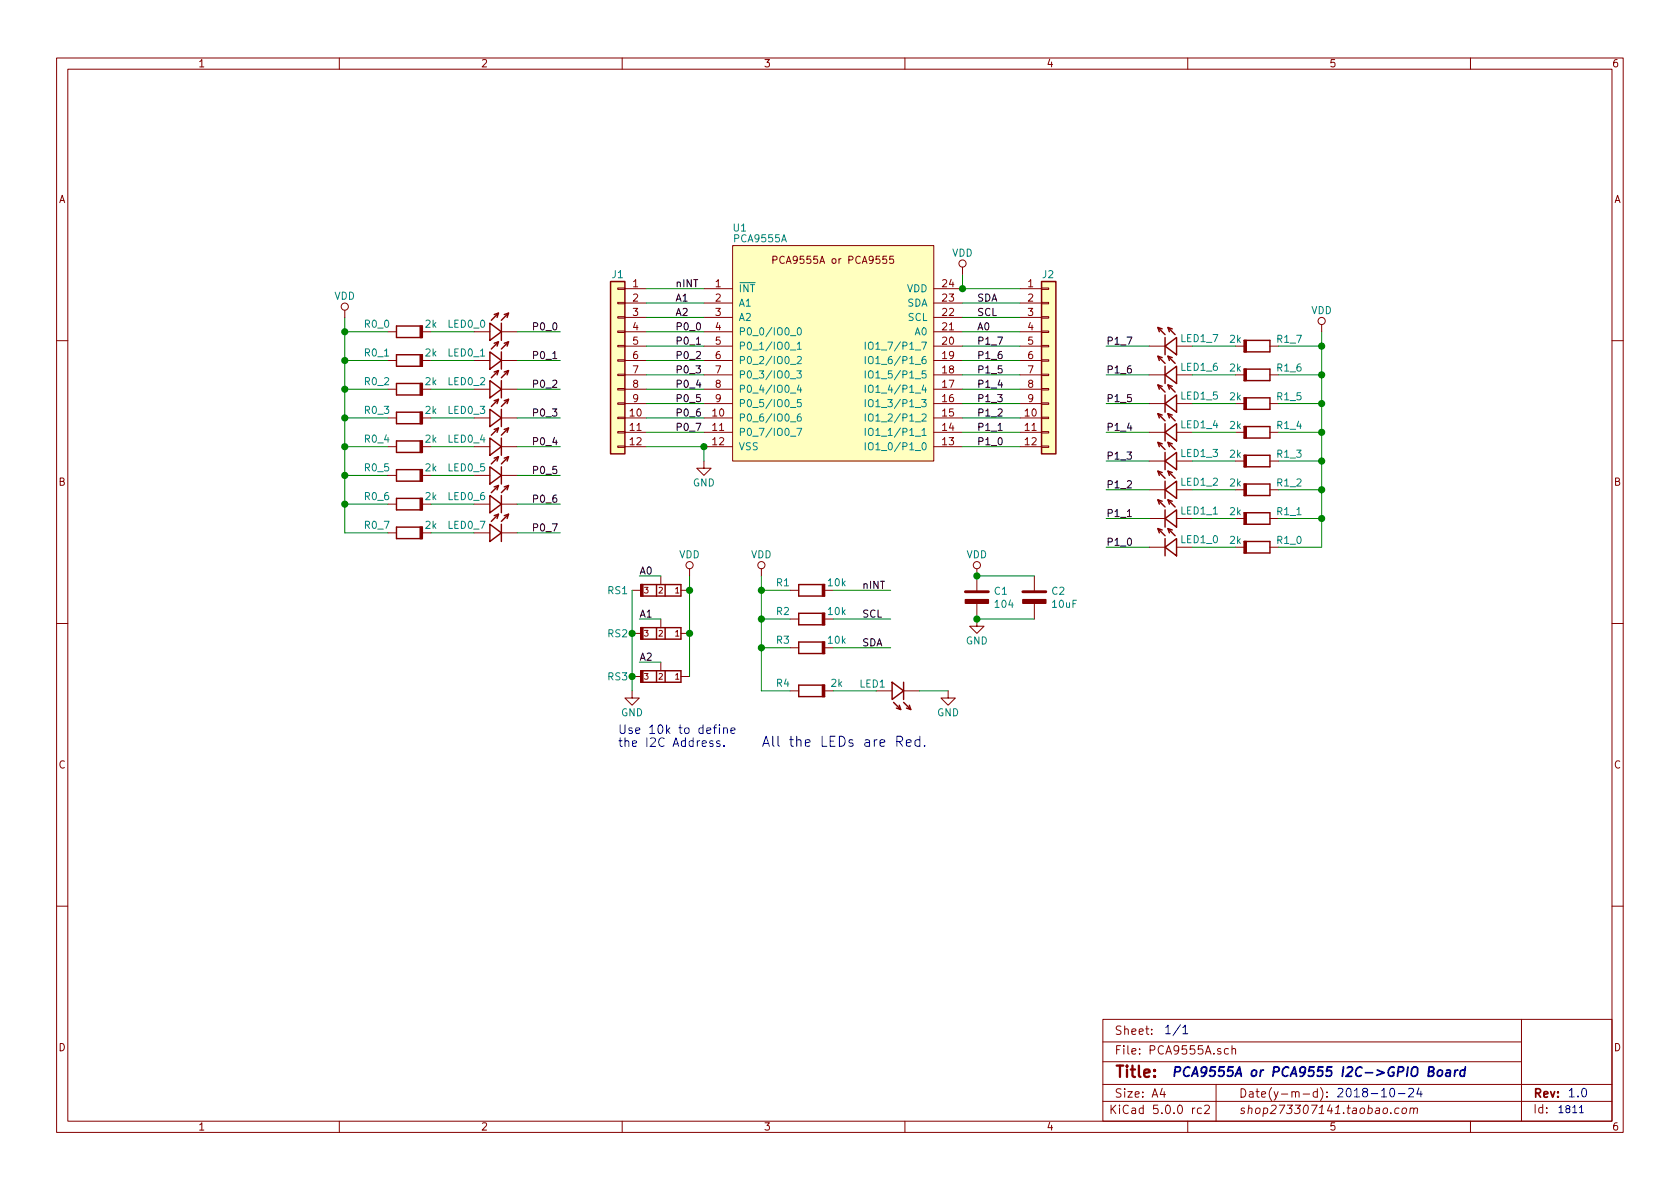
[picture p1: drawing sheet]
<svg xmlns="http://www.w3.org/2000/svg" width="297mm" height="210mm" viewBox="0 0 297 210" stroke-linecap="round" stroke-linejoin="round" font-family="sans-serif">
<g fill="none" stroke="#840000" stroke-width=".18">
<path d="M10 10.3h277v189.9h-277zM12 12.2h273v186.1h-273zM60 10.3v1.9M110 10.3v1.9M160 10.3v1.9M210 10.3v1.9M260 10.3v1.9M61 54.9v1.2M68.6 58.7h1.5M74.7 58.7h1.5M83.8 58.7h2.8M88.6 58.7h2.8"/>
<path d="M109.2 58.5h1.3v.3h-1.3zM109.2 56h1.3v.3h-1.3zM109.2 53.5h1.3v.2h-1.3zM109.2 50.9h1.3v.3h-1.3zM110.5 51h3.8M110.5 53.6h3.8M110.5 58.7h3.8M110.5 56.1h3.8M124.5 51h5M124.5 53.6h5M124.5 58.7h5M124.5 56.1h5"/>
<path d="M129.5 43.4h35.6v38.1h-35.6zM136.7 46l.6-.1v-.5l-.1-.1h-.5v1.3M158 45.3h-.6l-.1 .6 .2-.1 .5 .1v.6l-.2 .1-.5-.1M165.1 51h5.1M165.1 53.6h5.1M165.1 58.7h5.1M165.1 56.1h5.1M170.2 47.2v1.3M180.3 51h3.8M180.3 53.6h3.8M180.3 58.7h3.8M180.3 56.1h3.8"/>
<path d="M184.1 58.5h1.3v.3h-1.3zM184.1 56h1.3v.3h-1.3zM184.1 53.5h1.3v.2h-1.3zM184.1 50.9h1.3v.3h-1.3zM233.7 57.4v1.3M10 60.2h2M68.6 73.9h1.5M68.6 79h1.5M68.6 68.8h1.5M68.6 63.7h1.5M74.7 73.9h1.5M74.7 79h1.5"/>
<path d="M74.7 68.8h1.5M74.7 63.7h1.5M83.8 73.9h2.8M83.8 79h2.8M83.8 68.8h2.8M83.8 63.7h2.8M88.6 73.9h2.8M88.6 79h2.8M88.6 68.8h2.8M88.6 63.7h2.8M109.2 78.9h1.3v.2h-1.3zM109.2 76.3h1.3v.3h-1.3z"/>
<path d="M109.2 73.8h1.3v.2h-1.3zM109.2 71.2h1.3v.3h-1.3zM109.2 68.7h1.3v.3h-1.3zM109.2 66.2h1.3v.2h-1.3zM109.2 63.6h1.3v.3h-1.3zM109.2 61.1h1.3v.2h-1.3zM110.5 73.9h3.8M110.5 76.4h3.8M110.5 79h3.8M110.5 71.4h3.8M110.5 68.8h3.8M110.5 66.3h3.8"/>
<path d="M110.5 63.7h3.8M110.5 61.2h3.8M124.5 73.9h5M124.5 76.4h5M124.5 79h5M124.5 71.4h5M124.5 68.8h5M124.5 66.3h5M124.5 63.7h5M124.5 61.2h5M165.1 73.9h5.1M165.1 76.4h5.1"/>
<path d="M165.1 79h5.1M165.1 71.4h5.1M165.1 68.8h5.1M165.1 66.3h5.1M165.1 63.7h5.1M165.1 61.2h5.1M180.3 73.9h3.8M180.3 76.4h3.8M180.3 79h3.8M180.3 71.4h3.8M180.3 68.8h3.8M180.3 66.3h3.8"/>
<path d="M180.3 63.7h3.8M180.3 61.2h3.8M184.1 78.9h1.3v.2h-1.3zM184.1 76.3h1.3v.3h-1.3zM184.1 73.8h1.3v.2h-1.3zM184.1 71.2h1.3v.3h-1.3zM184.1 68.7h1.3v.3h-1.3zM184.1 66.2h1.3v.2h-1.3zM184.1 63.6h1.3v.3h-1.3zM184.1 61.1h1.3v.2h-1.3zM203.2 76.4h2.8M203.2 71.4h2.8"/>
<path d="M203.2 66.3h2.8M203.2 61.2h2.8M208 76.4h2.8M208 71.4h2.8M208 66.3h2.8M208 61.2h2.8M218.4 76.4h1.6M218.4 71.4h1.6M218.4 66.3h1.6M218.4 61.2h1.6M224.5 76.4h1.6M224.5 71.4h1.6"/>
<path d="M224.5 66.3h1.6M224.5 61.2h1.6M285 60.2h2M68.6 84.1h1.5M68.6 89.1h1.5M68.6 94.2h1.5M74.7 84.1h1.5M74.7 89.1h1.5M74.7 94.2h1.5M83.8 84.1h2.8M83.8 89.1h2.8M83.8 94.2h2.8"/>
<path d="M88.6 84.1h2.8M88.6 89.1h2.8M88.6 94.2h2.8M124.5 81.5v1.3h1.2l-1.2 1.3-1.3-1.3h1.3M203.2 96.8h2.8M203.2 91.7h2.8M203.2 86.6h2.8M203.2 81.5h2.8M208 96.8h2.8M208 91.7h2.8M208 86.6h2.8M208 81.5h2.8"/>
<path d="M218.4 96.8h1.6M218.4 91.7h1.6M218.4 86.6h1.6M218.4 81.5h1.6M224.5 96.8h1.6M224.5 91.7h1.6M224.5 86.6h1.6M224.5 81.5h1.6M10 110.3h2M111.8 104.4h1.5M111.8 112h1.5M111.8 119.6h1.5"/>
<path d="M116.8 101.8v1.6M116.8 109.5v1.5M116.8 117.1v1.5M120.4 104.4h1.5M120.4 112h1.5M120.4 119.6h1.5M121.9 100.6v1.2M134.6 100.6v1.2M139.7 104.4h1.5M139.7 109.5h1.5M139.7 114.5h1.5M145.8 104.4h1.5"/>
<path d="M145.8 109.5h1.5M145.8 114.5h1.5M172.7 106.7v4h1.3l-1.3 1.3-1.3-1.3h1.3M172.7 100.6v4M182.9 101.8v2.8M182.9 106.7v2.8M285 110.3h2M111.8 122.2v1.2h1.2l-1.2 1.3-1.3-1.3h1.3M139.7 122.2h1.5M145.8 122.2h1.5M154.9 122.2h2.8M159.8 122.2h2.8"/>
<path d="M167.6 122.2v1.2h1.3l-1.3 1.3-1.2-1.3h1.2M10 160.2h2M285 160.2h2M60 198.3v1.9M110 198.3v1.9M160 198.3v1.9M195 180.3h90v18h-90zM195 194.8h90M195 191.8h90M195 187.8h74M195 184.2h74M203.6 182.8v.1"/>
<path d="M203.6 182v.1M205.5 192.5l-.4 1h1M205.8 193v1M210 198.3v1.9M211.3 195.9l-.5 .3M212.4 196l-.4-.1-.3 .3 .1 .6h.6M213 195.6l.2-.2h.4l.2 .5-.9 1h.9M215 191.8v6.5M217.2 185.5l-.4-.1-.3 .3 .1 .6h.6M217.8 185.5l.3-.1 .3 .1 .1 .9M217.8 184.9v1.5M230.4 193.5h1.1"/>
<path d="M232.9 193.1l-.4-.1-.3 .3 .1 .6 .2 .1 .4-.1M232.9 192.5v1.5M233.5 192.3a1.71 1.71 0 0 1 0 2.3M234.6 193.9v.1M234.6 193.1v.1M247.4 196l-.4-.1-.4 .3v.6l.2 .1 .5-.1M248 196.1l.2-.2 .4 .2 .1 .1-.1 .6-.3 .1-.4-.1v-.2zM249.4 196.1l.2-.2 .3 .1v.9M249.4 195.9l-.1 1M250 196.1a.36 .36 0 0 1 .3-.2 .36 .36 0 0 1 .3 .2l-.1 .8M260 198.3v1.9M269 180.3v18"/>
<circle cx="61" cy="54.2" r=".63"/>
<circle cx="170.2" cy="46.6" r=".63"/>
<circle cx="233.7" cy="56.8" r=".63"/>
<circle cx="121.9" cy="99.9" r=".63"/>
<circle cx="134.6" cy="99.9" r=".63"/>
<circle cx="172.7" cy="99.9" r=".63"/>
</g>
<g fill="none" stroke="#0000bf" stroke-width=".18">
<path d="M126.1 131.1l-.4-.1-.2 .2 .1 .2 .5 .2v.3h-.6M126.1 128.7h.6M126.7 128.2l-.4 .2v1.3M127.2 128.2v.1M127.2 128.7v1M127.3 131.1a.37 .37 0 0 0-.6 .1l.1 .2 .6 .3-.3 .3-.4-.1M127.9 128.8l.2-.1 .4 .1 .1 .9M127.9 128.7v1M128 131.8v.2M129.2 129.2l.8-.1-.1-.3-.4-.1-.3 .2 .1 .7h.6M158.6 131.1h.8a.49 .49 0 0 0 .2-.5 .49 .49 0 0 0-.4-.4h-.6v1.8M159 131.1l.6 .9"/>
<path d="M160.2 131.4l.9-.2-.1-.3-.5-.1-.3 .3 .2 .8h.6M162.6 130.9a.58 .58 0 0 0-.8 .2l.1 .7a.6 .6 0 0 0 .7 .1M162.6 130.2v1.8M163.5 131.8v.2M209.1 181.7l.5-.4v1.5M209.1 182.8h.9M247.2 193.4h1.2M249 192.6l.6-.1 .3 .1v.3l-.9 1.1h.9M250.9 192.4l-.4 1.1h1M251.2 193v1M279.3 195.9l.3-.4v1.3M279.3 196.8h.7"/>
</g>
<path d="M252.6 189.5l.7-.1 .2-.4-.1-.2-.7-.1-.2 1.6h.6l.3-.1 .1-.4-.1-.3h-.2M254.3 189.4l.2-.2 .5 .2v.6l-.4 .3-.4-.1zM255.8 189.3h.6v1M256.4 189.6l-.5 .1a.32 .32 0 0 0-.3 .3 .32 .32 0 0 0 .2 .3l.6-.1M257.3 189.2l-.2 1.1M257.8 189.2l-.4 .1-.1 .2M259 189.3l-.1-.1a.53 .53 0 0 0-.7 .3v.7l.2 .1 .5-.1M259.1 188.7l-.2 1.6" fill="none" stroke="#0000bf" stroke-width=".33"/>
<g fill="#ffffbf" stroke="#ffffbf" stroke-width=".18">
<path d="M129.5 43.4h35.6v38.1h-35.6z"/>
<path d="M107.9 49.8h2.6v30.5h-2.6z"/>
<path d="M184.1 49.8h2.6v30.5h-2.6z"/>
</g>
<g fill="none" stroke="#008484" stroke-width=".18">
<path d="M139.8 59.4h.9M141.1 58.1l.2-.1a.69 .69 0 0 1 .4 .6 .69 .69 0 0 1-.4 .6l-.2-.1-.1-.4zM139.8 74.6h.9M139.8 77.1h.9M139.8 61.9h.9M139.8 64.4h.9M139.8 67h.9M139.8 69.5h.9M139.8 72.1h.9M140.9 75.7h.9l-.6 1.3M140.9 65.6h.8l-.4 .5 .3 .1v.5l-.1 .1-.6-.1M141 60.9l.3-.4v1.3"/>
<path d="M141 63.2l.5-.2 .2 .4-.1 .2-.7 .7h.8M141 61.8h.7M141.3 68.1l-.3 .9h.8M141.6 73.2l-.4 .1a.87 .87 0 0 0 0 1.2l.4-.2v-.5l-.4-.1-.2 .2M141.6 68.5v.9M141.6 70.7h-.6v.6l.1-.2 .5 .2v.5l-.1 .1-.5-.1M153 60.5v1.3M153 63v1.3M153 65.6v1.2M153 68.1v1.3M153 70.7v1.2M153 73.2v1.3"/>
<path d="M153 75.7v1.3M153 78.3v1.2M153.6 78.5a.45 .45 0 0 1 .7 0 .88 .88 0 0 1-.2 1h-.4a1.07 1.07 0 0 1-.1-1zM153.6 75.9a.45 .45 0 0 1 .7 0 .88 .88 0 0 1-.2 1.1h-.4a1.07 1.07 0 0 1-.1-1.1zM153.6 73.4a.45 .45 0 0 1 .7 0 .88 .88 0 0 1-.2 1.1l-.4-.1a1.07 1.07 0 0 1-.1-1zM153.6 70.8a.45 .45 0 0 1 .7 0 .88 .88 0 0 1-.2 1.1h-.4a1.07 1.07 0 0 1-.1-1.1zM153.6 68.3a.45 .45 0 0 1 .7 0 .88 .88 0 0 1-.2 1.1l-.4-.1a1.07 1.07 0 0 1-.1-1zM153.6 65.8a.45 .45 0 0 1 .7 0 .88 .88 0 0 1-.2 1h-.4a1.07 1.07 0 0 1-.1-1zM153.6 63.2a.45 .45 0 0 1 .7 0 .88 .88 0 0 1-.2 1.1h-.4a1.07 1.07 0 0 1-.1-1.1zM153.6 60.7a.45 .45 0 0 1 .7 0 .88 .88 0 0 1-.2 1.1l-.4-.1a1.07 1.07 0 0 1-.1-1z"/>
</g>
<g fill="none" stroke="#840000" stroke-width=".25">
<path d="M74.7 57.7h-4.6v2h4.6M86.6 57.1l2 1.6-2 1.5zM87.4 55.6l.7-.2-.2 .7M88.1 55.4l-1.2 1.2M88.6 57.1v3.1M89.2 55.6l.7-.2-.2 .7M89.9 55.4l-1.3 1.2M107.9 49.8h2.6v30.5h-2.6zM184.1 49.8h2.6v30.5h-2.6zM204.7 57.9l1.3 1.3M205.5 58.2l-.8-.3 .3 .8M206 59.7v3"/>
<path d="M206.5 57.9l1.3 1.3M207.3 58.2l-.8-.3 .3 .8M74.7 62.7h-4.6v2.1h4.6M74.7 67.8h-4.6v2h4.6M74.7 72.9h-4.6v2h4.6M74.7 78h-4.6v2h4.6M86.6 62.2l2 1.5-2 1.6zM86.6 67.3l2 1.5-2 1.6zM86.6 72.4l2 1.5-2 1.5zM86.6 77.5l2 1.5-2 1.5zM87.4 60.7l.7-.3-.2 .8M87.4 65.8l.7-.3-.2 .8"/>
<path d="M87.4 70.9l.7-.3-.2 .8M87.4 75.9l.7-.2-.2 .7M88.1 60.4l-1.2 1.3M88.1 65.5l-1.2 1.3M88.1 70.6l-1.2 1.3M88.1 75.7l-1.2 1.3M88.6 62.2v3.1M88.6 67.3v3.1M88.6 72.4v3M88.6 77.5v3M89.2 60.7l.7-.3-.2 .8M89.2 65.8l.7-.3-.2 .8"/>
<path d="M89.2 70.9l.7-.3-.2 .8M89.2 75.9l.7-.2-.2 .7M89.9 60.4l-1.3 1.3M89.9 65.5l-1.3 1.3M89.9 70.6l-1.3 1.3M89.9 75.7l-1.3 1.3M204.7 78.2l1.3 1.3M204.7 73.1l1.3 1.3M204.7 68.1l1.3 1.2M204.7 63l1.3 1.3M205.5 78.5l-.8-.3 .3 .8M205.5 73.4l-.8-.3 .3 .8"/>
<path d="M205.5 68.3l-.8-.2 .3 .7M205.5 63.2l-.8-.2 .3 .7M206 76.4l2-1.5v3.1zM206 71.4l2-1.6v3.1zM206 66.3l2-1.5v3zM206 61.2l2-1.5v3zM206 64.8v3M206 69.8v3.1M206 74.9v3.1M206.5 78.2l1.3 1.3M206.5 73.1l1.3 1.3M206.5 68.1l1.3 1.2"/>
<path d="M206.5 63l1.3 1.3M207.3 78.5l-.8-.3 .3 .8M207.3 73.4l-.8-.3 .3 .8M207.3 68.3l-.8-.2 .3 .7M207.3 63.2l-.8-.2 .3 .7M220 60.2h4.5v2h-4.5M220 65.3h4.5v2h-4.5M220 70.4h4.5v2h-4.5M220 75.4h4.5v2.1h-4.5M74.7 83.1h-4.6v2h4.6M74.7 88.1h-4.6v2.1h4.6M74.7 93.2h-4.6v2h4.6"/>
<path d="M86.6 82.5l2 1.6-2 1.5zM86.6 87.6l2 1.5-2 1.6zM86.6 92.7l2 1.5-2 1.6zM87.4 81l.7-.2-.2 .7M87.4 86.1l.7-.3-.2 .8M87.4 91.2l.7-.3-.2 .8M88.1 80.8l-1.2 1.2M88.1 85.8l-1.2 1.3M88.1 90.9l-1.2 1.3M88.6 82.5v3.1M88.6 87.6v3.1M88.6 92.7v3.1"/>
<path d="M89.2 81l.7-.2-.2 .7M89.2 86.1l.7-.3-.2 .8M89.2 91.2l.7-.3-.2 .8M89.9 80.8l-1.3 1.2M89.9 85.8l-1.3 1.3M89.9 90.9l-1.3 1.3M204.7 93.5l1.3 1.2M204.7 88.4l1.3 1.3M204.7 83.3l1.3 1.3M205.5 93.7l-.8-.2 .3 .7M205.5 88.6l-.8-.2 .3 .7M205.5 83.6l-.8-.3 .3 .8"/>
<path d="M206 96.8l2-1.6v3.1zM206 91.7l2-1.5v3zM206 86.6l2-1.5v3zM206 81.5l2-1.5v3.1zM206 80v3.1M206 85.1v3M206 90.2v3M206 95.2v3.1M206.5 93.5l1.3 1.2M206.5 88.4l1.3 1.3M206.5 83.3l1.3 1.3M207.3 93.7l-.8-.2 .3 .7"/>
<path d="M207.3 88.6l-.8-.2 .3 .7M207.3 83.6l-.8-.3 .3 .8M220 95.8h4.5v2h-4.5M220 80.5h4.5v2h-4.5M220 85.6h4.5v2h-4.5M220 90.7h4.5v2h-4.5M113.3 103.4h7.1v2h-7.1M113.3 111h7.1v2h-7.1M113.3 118.6h7.1v2h-7.1M116.1 103.4v2M116.1 111v2M116.1 118.6v2"/>
<path d="M117.6 103.4v2M117.6 111v2M117.6 118.6v2M145.8 103.4h-4.6v2h4.6M145.8 108.5h-4.6v2h4.6M145.8 113.5h-4.6v2.1h4.6M145.8 121.2h-4.6v2h4.6M157.7 120.6l2.1 1.6-2.1 1.5zM158 124.2l1.3 1.3M159 124.7l.3 .8-.8-.3M159.8 120.6v3.1M159.8 124.2l1.2 1.3"/>
<path d="M160.8 124.7l.2 .8-.7-.3"/>
</g>
<g fill="none" stroke="#008400" stroke-width=".18">
<path d="M61 58.7h7.6M61 56.1v38.1h7.6M76.2 58.7h7.6M91.4 58.7h7.7M114.3 58.7h10.2M114.3 51h10.2M114.3 53.6h10.2M114.3 56.1h10.2M170.2 48.5v2.5h10.1M170.2 58.7h10.1M170.2 53.6h10.1M170.2 56.1h10.1"/>
<path d="M233.7 58.7v38.1h-7.6M61 63.7h7.6M61 68.8h7.6M61 73.9h7.6M61 79h7.6M76.2 63.7h7.6M76.2 68.8h7.6M76.2 73.9h7.6M76.2 79h7.6M91.4 63.7h7.7M91.4 68.8h7.7M91.4 73.9h7.7"/>
<path d="M91.4 79h7.7M114.3 79h10.2v2.5M114.3 61.2h10.2M114.3 66.3h10.2M114.3 71.4h10.2M114.3 76.4h10.2M114.3 63.7h10.2M114.3 68.8h10.2M114.3 73.9h10.2M170.2 61.2h10.1M170.2 66.3h10.1M170.2 71.4h10.1"/>
<path d="M170.2 76.4h10.1M170.2 63.7h10.1M170.2 68.8h10.1M170.2 73.9h10.1M170.2 79h10.1M195.6 61.2h7.6M195.6 66.3h7.6M195.6 71.4h7.6M195.6 76.4h7.6M210.8 61.2h7.6M210.8 66.3h7.6M210.8 71.4h7.6"/>
<path d="M210.8 76.4h7.6M226.1 61.2h7.6M226.1 66.3h7.6M226.1 71.4h7.6M226.1 76.4h7.6M61 84.1h7.6M61 89.1h7.6M76.2 84.1h7.6M76.2 89.1h7.6M76.2 94.2h7.6M91.4 84.1h7.7M91.4 89.1h7.7"/>
<path d="M91.4 94.2h7.7M195.6 81.5h7.6M195.6 86.6h7.6M195.6 91.7h7.6M195.6 96.8h7.6M210.8 81.5h7.6M210.8 86.6h7.6M210.8 91.7h7.6M210.8 96.8h7.6M226.1 81.5h7.6M226.1 86.6h7.6M226.1 91.7h7.6"/>
<path d="M111.8 104.4v17.8M113 101.8h3.8M113 109.5h3.8M113 117.1h3.8M121.9 101.8v17.8M134.6 109.5h5.1M134.6 104.4h5.1M134.6 114.5h5.1M134.6 101.8v20.4h5.1M147.3 109.5h10.2M147.3 104.4h10.2M147.3 114.5h10.2"/>
<path d="M172.7 101.8h10.2M172.7 109.5h10.2M147.3 122.2h7.6M162.6 122.2h5"/>
</g>
<path d="M97.7 63.4h.8M123.1 60.9h.8M176.5 76.1h.7M199.3 91.4h.8" fill="none" stroke="#000" stroke-width=".18"/>
<g fill="#840000" stroke="#840000" stroke-width=".25">
<path d="M74.3 57.7h.4v2h-.4z"/>
<path d="M74.3 62.7h.4v2.1h-.4z"/>
<path d="M220 95.8h.3v2h-.3z"/>
<path d="M220 90.7h.3v2h-.3z"/>
<path d="M220 85.6h.3v2h-.3z"/>
<path d="M220 80.5h.3v2h-.3z"/>
<path d="M220 75.4h.3v2.1h-.3z"/>
<path d="M220 70.4h.3v2h-.3z"/>
<path d="M220 65.3h.3v2h-.3z"/>
<path d="M220 60.2h.3v2h-.3z"/>
<path d="M74.3 67.8h.4v2h-.4z"/>
<path d="M74.3 72.9h.4v2h-.4z"/>
<path d="M74.3 78h.4v2h-.4z"/>
<path d="M74.3 83.1h.4v2h-.4z"/>
<path d="M74.3 88.1h.4v2.1h-.4z"/>
<path d="M74.3 93.2h.4v2h-.4z"/>
<path d="M145.4 103.4h.4v2h-.4z"/>
<path d="M145.4 108.5h.4v2h-.4z"/>
<path d="M145.4 113.5h.4v2.1h-.4z"/>
<path d="M113.3 103.4h.4v2h-.4z"/>
<path d="M113.3 111h.4v2h-.4z"/>
<path d="M113.3 118.6h.4v2h-.4z"/>
<path d="M145.4 121.2h.4v2h-.4z"/>
<path d="M170.7 106h4.1v.7h-4.1z"/>
<path d="M180.8 106h4.1v.7h-4.1z"/>
</g>
<g fill="#008400" stroke="#008400" stroke-width=".25">
<circle cx="233.7" cy="66.3" r=".51"/>
<circle cx="233.7" cy="71.4" r=".51"/>
<circle cx="233.7" cy="76.4" r=".51"/>
<circle cx="233.7" cy="81.5" r=".51"/>
<circle cx="233.7" cy="86.6" r=".51"/>
<circle cx="233.7" cy="91.7" r=".51"/>
<circle cx="61" cy="63.7" r=".51"/>
<circle cx="61" cy="68.8" r=".51"/>
<circle cx="61" cy="73.9" r=".51"/>
<circle cx="61" cy="79" r=".51"/>
<circle cx="61" cy="84.1" r=".51"/>
<circle cx="61" cy="89.1" r=".51"/>
<circle cx="61" cy="58.7" r=".51"/>
<circle cx="233.7" cy="61.2" r=".51"/>
<circle cx="124.5" cy="79" r=".51"/>
<circle cx="170.2" cy="51" r=".51"/>
<circle cx="111.8" cy="112" r=".51"/>
<circle cx="111.8" cy="119.6" r=".51"/>
<circle cx="121.9" cy="104.4" r=".51"/>
<circle cx="121.9" cy="112" r=".51"/>
<circle cx="134.6" cy="109.5" r=".51"/>
<circle cx="134.6" cy="104.4" r=".51"/>
<circle cx="134.6" cy="114.5" r=".51"/>
<circle cx="172.7" cy="101.8" r=".51"/>
<circle cx="172.7" cy="109.5" r=".51"/>
</g>
<path d="M170.7 104.6h4.1M180.8 104.6h4.1" fill="none" stroke="#840000" stroke-width=".51"/>
<text font-size="2.8" fill="#840000" x="197" y="190.5">Title:</text>
<text font-size="2.5" fill="#0000bf" x="134.6" y="132.1">All the LEDs are Red.</text>
<text font-size="2.3" fill="#0000bf" x="207" y="190.4">PCA9555A or PCA9555 I2C-&gt;GPIO Board</text>
<g font-size="2.1" fill="#0000bf">
<text x="109.2" y="129.8">Use 10k to define</text>
<text x="109.2" y="132.1">the I2C Address.</text>
<text x="205.7" y="182.9">1/1</text>
<text x="236.2" y="194.1">2018-10-24</text>
<text x="277.1" y="194.1">1.0</text>
</g>
<g font-size="2.1" fill="#840000">
<text x="197" y="183">Sheet:</text>
<text x="197" y="186.5">File: PCA9555A.sch</text>
<text x="196" y="197">KiCad 5.0.0 rc2</text>
<text x="197" y="194.1">Size: A4</text>
<text x="219" y="194.1">Date(y-m-d):</text>
<text x="219" y="197">shop273307141.taobao.com</text>
<text x="271" y="194.1">Rev:</text>
<text x="271" y="196.9">Id:</text>
</g>
<g font-size="1.8" fill="#840000">
<text x="35" y="11.9">1</text>
<text x="85" y="11.9">2</text>
<text x="135" y="11.9">3</text>
<text x="185" y="11.9">4</text>
<text x="235" y="11.9">5</text>
<text x="285" y="11.9">6</text>
<text x="10.4" y="35.9">A</text>
<text x="285.4" y="35.9">A</text>
<text x="137.6" y="46.7">PCA9555A or PCA9555</text>
<text x="111.9" y="50.8">1</text>
<text x="111.9" y="53.3">2</text>
<text x="126.5" y="50.8">1</text>
<text x="126.5" y="53.3">2</text>
<text x="166.7" y="53.3">23</text>
<text x="166.7" y="50.8">24</text>
<text x="181.8" y="50.8">1</text>
<text x="181.8" y="53.3">2</text>
<text x="111.9" y="55.9">3</text>
<text x="111.9" y="58.4">4</text>
<text x="126.5" y="55.9">3</text>
<text x="126.5" y="58.4">4</text>
<text x="166.7" y="58.4">21</text>
<text x="166.7" y="55.9">22</text>
<text x="181.8" y="55.9">3</text>
<text x="181.8" y="58.4">4</text>
<text x="111.9" y="61">5</text>
<text x="111.9" y="63.5">6</text>
<text x="126.5" y="61">5</text>
<text x="126.5" y="63.5">6</text>
<text x="166.7" y="63.5">19</text>
<text x="166.7" y="61">20</text>
<text x="181.8" y="61">5</text>
<text x="181.8" y="63.5">6</text>
<text x="111.9" y="66">7</text>
<text x="111.9" y="68.6">8</text>
<text x="111.9" y="71.1">9</text>
<text x="126.5" y="66">7</text>
<text x="126.5" y="68.6">8</text>
<text x="126.5" y="71.1">9</text>
<text x="166.7" y="71.1">16</text>
<text x="166.7" y="68.6">17</text>
<text x="166.7" y="66">18</text>
<text x="181.8" y="66">7</text>
<text x="181.8" y="68.6">8</text>
<text x="181.8" y="71.1">9</text>
<text x="111.4" y="73.7">10</text>
<text x="111.4" y="76.2">11</text>
<text x="126" y="73.7">10</text>
<text x="126" y="76.2">11</text>
<text x="166.7" y="76.2">14</text>
<text x="166.7" y="73.7">15</text>
<text x="181.3" y="73.7">10</text>
<text x="181.3" y="76.2">11</text>
<text x="111.4" y="78.7">12</text>
<text x="126" y="78.7">12</text>
<text x="166.7" y="78.7">13</text>
<text x="181.3" y="78.7">12</text>
<text x="10.4" y="85.9">B</text>
<text x="285.4" y="85.9">B</text>
<text x="10.4" y="135.9">C</text>
<text x="285.4" y="135.9">C</text>
<text x="10.4" y="185.9">D</text>
<text x="285.4" y="185.9">D</text>
<text x="35" y="199.9">1</text>
<text x="85" y="199.9">2</text>
<text x="135" y="199.9">3</text>
<text x="185" y="199.9">4</text>
<text x="235" y="199.9">5</text>
<text x="285" y="199.9">6</text>
</g>
<g font-size="1.8" fill="#008484">
<text x="129.7" y="40.9">U1</text>
<text x="129.9" y="42.8">PCA9555A</text>
<text x="168.3" y="45.4">VDD</text>
<text x="59.1" y="53">VDD</text>
<text x="108.3" y="49.2">J1</text>
<text x="130.6" y="51.7">INT</text>
<text x="160.4" y="51.7">VDD</text>
<text x="184.4" y="49.2">J2</text>
<text x="64.5" y="58">R0_0</text>
<text x="75.2" y="58">2k</text>
<text x="79.3" y="58">LED0_0</text>
<text x="130.6" y="54.2">A1</text>
<text x="130.6" y="56.8">A2</text>
<text x="130.6" y="59.3">P0_0/IO0_0</text>
<text x="160.4" y="54.2">SDA</text>
<text x="160.6" y="56.8">SCL</text>
<text x="161.8" y="59.3">A0</text>
<text x="231.8" y="55.5">VDD</text>
<text x="64.5" y="63">R0_1</text>
<text x="75.2" y="63">2k</text>
<text x="79.3" y="63">LED0_1</text>
<text x="130.6" y="61.8">P0_1/IO0_1</text>
<text x="130.6" y="64.4">P0_2/IO0_2</text>
<text x="154.6" y="64.4">IO1_6/P1_6</text>
<text x="154.6" y="61.8">IO1_7/P1_7</text>
<text x="208.9" y="65.6">LED1_6</text>
<text x="208.9" y="60.5">LED1_7</text>
<text x="217.5" y="65.7">2k</text>
<text x="217.5" y="60.6">2k</text>
<text x="225.9" y="65.7">R1_6</text>
<text x="225.9" y="60.6">R1_7</text>
<text x="64.5" y="68.1">R0_2</text>
<text x="75.2" y="68.1">2k</text>
<text x="79.3" y="68.1">LED0_2</text>
<text x="130.6" y="66.9">P0_3/IO0_3</text>
<text x="130.6" y="69.5">P0_4/IO0_4</text>
<text x="154.6" y="69.5">IO1_4/P1_4</text>
<text x="154.6" y="66.9">IO1_5/P1_5</text>
<text x="208.9" y="70.7">LED1_5</text>
<text x="217.5" y="70.8">2k</text>
<text x="225.9" y="70.8">R1_5</text>
<text x="64.5" y="73.2">R0_3</text>
<text x="75.2" y="73.2">2k</text>
<text x="79.3" y="73.2">LED0_3</text>
<text x="130.6" y="74.5">P0_6/IO0_6</text>
<text x="130.6" y="77.1">P0_7/IO0_7</text>
<text x="130.6" y="72">P0_5/IO0_5</text>
<text x="154.6" y="77.1">IO1_1/P1_1</text>
<text x="154.6" y="74.5">IO1_2/P1_2</text>
<text x="154.6" y="72">IO1_3/P1_3</text>
<text x="208.9" y="75.7">LED1_4</text>
<text x="217.5" y="75.9">2k</text>
<text x="225.9" y="75.9">R1_4</text>
<text x="64.5" y="78.3">R0_4</text>
<text x="64.5" y="83.4">R0_5</text>
<text x="75.2" y="78.3">2k</text>
<text x="75.2" y="83.4">2k</text>
<text x="79.3" y="78.3">LED0_4</text>
<text x="79.3" y="83.4">LED0_5</text>
<text x="130.6" y="79.6">VSS</text>
<text x="154.6" y="79.6">IO1_0/P1_0</text>
<text x="208.9" y="80.8">LED1_3</text>
<text x="217.5" y="80.9">2k</text>
<text x="225.9" y="80.9">R1_3</text>
<text x="64.5" y="88.4">R0_6</text>
<text x="75.2" y="88.4">2k</text>
<text x="79.3" y="88.4">LED0_6</text>
<text x="122.5" y="86">GND</text>
<text x="208.9" y="85.9">LED1_2</text>
<text x="217.5" y="86">2k</text>
<text x="225.9" y="86">R1_2</text>
<text x="64.5" y="93.5">R0_7</text>
<text x="75.2" y="93.5">2k</text>
<text x="79.3" y="93.5">LED0_7</text>
<text x="208.9" y="91">LED1_1</text>
<text x="217.5" y="91.1">2k</text>
<text x="225.9" y="91.1">R1_1</text>
<text x="120.1" y="98.7">VDD</text>
<text x="132.8" y="98.7">VDD</text>
<text x="170.9" y="98.7">VDD</text>
<text x="208.9" y="96.1">LED1_0</text>
<text x="217.5" y="96.2">2k</text>
<text x="225.9" y="96.2">R1_0</text>
<text x="107.5" y="105.1">RS1</text>
<text x="137.3" y="103.7">R1</text>
<text x="146.5" y="103.7">10k</text>
<text x="175.8" y="105.2">C1</text>
<text x="176" y="107.5">104</text>
<text x="186" y="105.2">C2</text>
<text x="186.1" y="107.5">10uF</text>
<text x="107.5" y="112.7">RS2</text>
<text x="137.3" y="108.8">R2</text>
<text x="137.3" y="113.8">R3</text>
<text x="146.5" y="108.8">10k</text>
<text x="146.5" y="113.8">10k</text>
<text x="170.8" y="114">GND</text>
<text x="107.5" y="120.3">RS3</text>
<text x="137.3" y="121.5">R4</text>
<text x="147" y="121.5">2k</text>
<text x="152" y="121.6">LED1</text>
<text x="109.8" y="126.7">GND</text>
<text x="165.7" y="126.7">GND</text>
</g>
<g font-size="1.8">
<text x="119.4" y="53.3">A1</text>
<text x="119.4" y="50.8">nINT</text>
<text x="172.7" y="53.3">SDA</text>
<text x="94" y="58.4">P0_0</text>
<text x="119.4" y="58.4">P0_0</text>
<text x="119.4" y="55.9">A2</text>
<text x="172.7" y="58.4">A0</text>
<text x="172.7" y="55.9">SCL</text>
<text x="94" y="63.5">P0_1</text>
<text x="119.4" y="61">P0_1</text>
<text x="119.4" y="63.5">P0_2</text>
<text x="172.7" y="63.5">P1_6</text>
<text x="172.7" y="61">P1_7</text>
<text x="195.6" y="61">P1_7</text>
<text x="94" y="68.6">P0_2</text>
<text x="119.4" y="66">P0_3</text>
<text x="119.4" y="68.6">P0_4</text>
<text x="119.4" y="71.1">P0_5</text>
<text x="172.7" y="71.1">P1_3</text>
<text x="172.7" y="68.6">P1_4</text>
<text x="172.7" y="66">P1_5</text>
<text x="195.6" y="71.1">P1_5</text>
<text x="195.6" y="66">P1_6</text>
<text x="94" y="73.7">P0_3</text>
<text x="119.4" y="73.7">P0_6</text>
<text x="119.4" y="76.2">P0_7</text>
<text x="172.7" y="76.2">P1_1</text>
<text x="172.7" y="73.7">P1_2</text>
<text x="195.6" y="76.2">P1_4</text>
<text x="94" y="78.7">P0_4</text>
<text x="94" y="83.8">P0_5</text>
<text x="172.7" y="78.7">P1_0</text>
<text x="195.6" y="81.3">P1_3</text>
<text x="94" y="88.9">P0_6</text>
<text x="195.6" y="86.4">P1_2</text>
<text x="94" y="94">P0_7</text>
<text x="195.6" y="91.4">P1_1</text>
<text x="113" y="101.6">A0</text>
<text x="195.6" y="96.5">P1_0</text>
<text x="152.4" y="104.1">nINT</text>
<text x="113" y="109.2">A1</text>
<text x="152.4" y="109.2">SCL</text>
<text x="113" y="116.8">A2</text>
<text x="152.4" y="114.3">SDA</text>
</g>
<text font-size="1.8" fill="#0000bf" x="275.3" y="196.8">1811</text>
<g font-size="1.4" fill="#840000">
<text x="113.9" y="104.9">3</text>
<text x="116.5" y="104.9">2</text>
<text x="119.4" y="104.9">1</text>
<text x="113.9" y="112.5">3</text>
<text x="116.5" y="112.5">2</text>
<text x="119.4" y="112.5">1</text>
<text x="113.9" y="120.2">3</text>
<text x="116.5" y="120.2">2</text>
<text x="119.4" y="120.2">1</text>
</g>
</svg>
